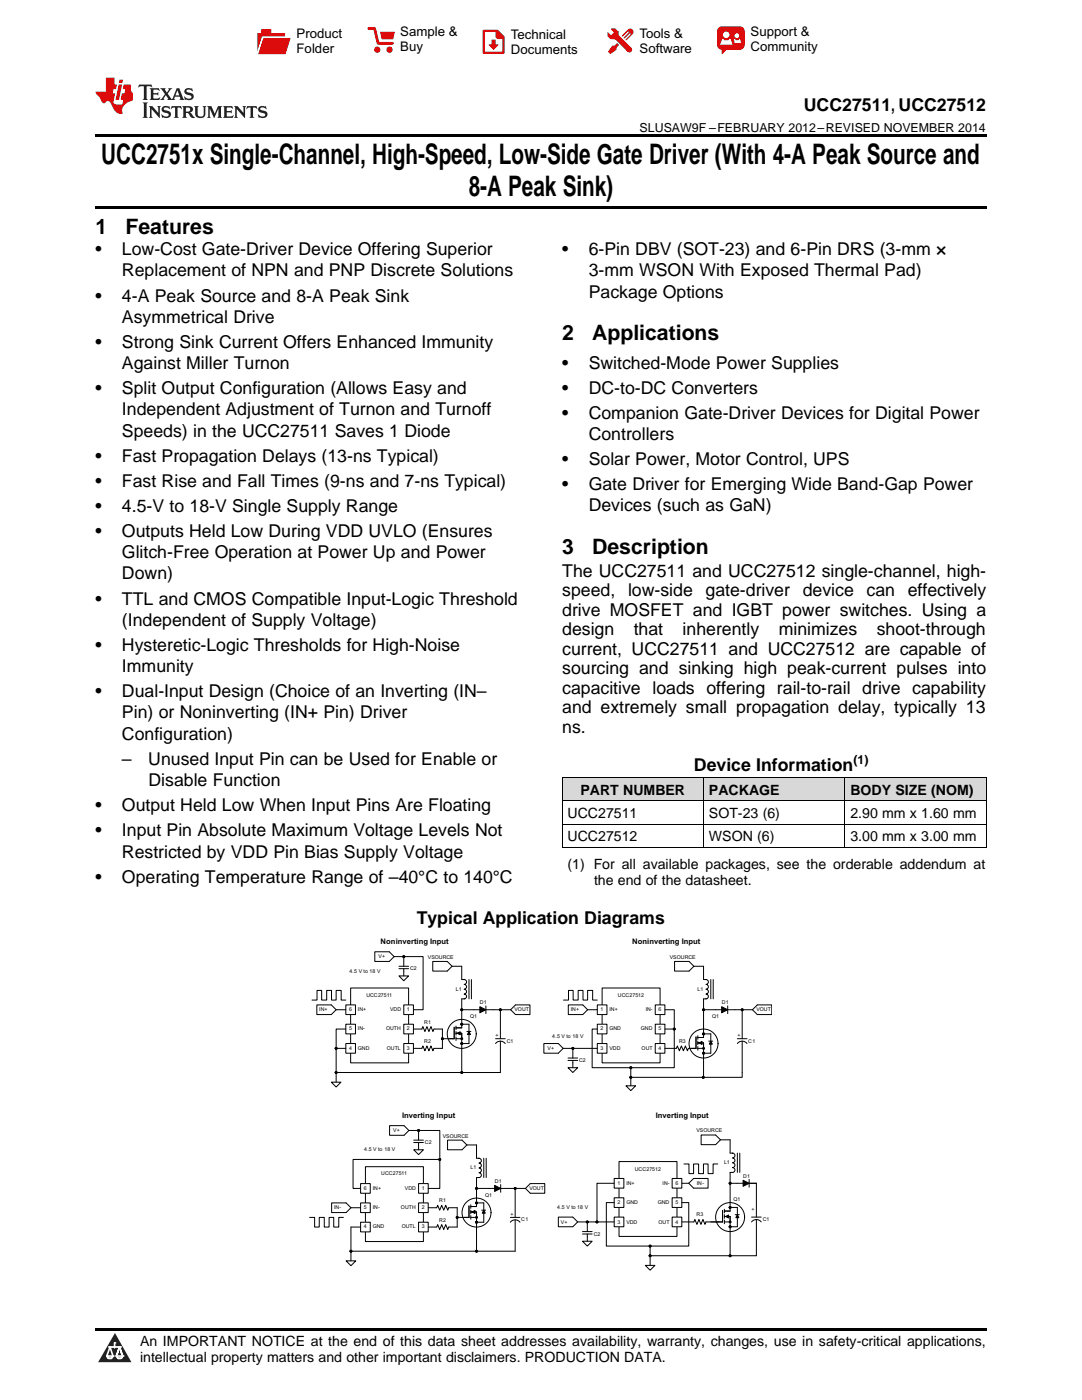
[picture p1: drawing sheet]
<svg xmlns="http://www.w3.org/2000/svg" width="216mm" height="279mm" viewBox="0 0 216 279" stroke-linecap="round" stroke-linejoin="round" font-family="sans-serif">
<g fill="#d8d8d8">
<path d="M112.2 155.2h28.2v4.6h-28.2z"/>
<path d="M140.4 155.2h28.2v4.6h-28.2z"/>
<path d="M168.6 155.2h28.2v4.6h-28.2z"/>
</g>
<path d="M22.9 266l3.3 5.9h-6.6z" fill="#231f20"/>
<path d="M21.3 270.6h1.2l-.3 .5h-.3a.53 .53 0 0 1-.6-.5z" fill-rule="evenodd" fill="#fff"/>
<path d="M21.3 270.6h1.2l-.3 .5h-.3a.53 .53 0 0 1-.6-.5z" fill="none" stroke="#231f20" stroke-width=".33"/>
<path d="M21.3 270.6l1.2 .1-.3 .4h-.5z" fill="none" stroke="#fff" stroke-width=".33"/>
<path d="M22.9 268.9h.1" fill="none" stroke="#fff" stroke-width=".33"/>
<path d="M22.9 268v.9z" fill="#fff"/>
<path d="M22.9 268v.9z" fill="none" stroke="#fff" stroke-width=".33"/>
<circle cx="22.9" cy="268" r=".16" fill="#fff"/>
<path d="M21.8 268.8h.1" fill="none" stroke="#fff" stroke-width=".33"/>
<path d="M21.8 268.8h2.2z" fill="#fff"/>
<path d="M21.8 268.8h2.2z" fill="none" stroke="#fff" stroke-width=".33"/>
<circle cx="24" cy="268.8" r=".16" fill="#fff"/>
<path d="M23.2 270.6h.1" fill="none" stroke="#fff" stroke-width=".33"/>
<path d="M23.8 268.8l-.6 1.8z" fill="#fff"/>
<path d="M23.8 268.8l-.6 1.8z" fill="none" stroke="#fff" stroke-width=".33"/>
<path d="M23.8 268.8l.7 1.8z" fill="#fff"/>
<path d="M23.8 268.8l.7 1.8z" fill="none" stroke="#fff" stroke-width=".33"/>
<path d="M24.4 270.6h.1" fill="none" stroke="#fff" stroke-width=".33"/>
<circle cx="21.3" cy="270.6" r=".16" fill="#fff"/>
<path d="M22 268.8l-.7 1.8z" fill="#fff"/>
<path d="M22 268.8l-.7 1.8z" fill="none" stroke="#fff" stroke-width=".33"/>
<path d="M22 268.8l.5 1.8z" fill="#fff"/>
<path d="M22 268.8l.5 1.8z" fill="none" stroke="#fff" stroke-width=".33"/>
<circle cx="22.5" cy="270.6" r=".16" fill="#fff"/>
<path d="M23.3 270.6h1.2a.63 .63 0 0 1-.6 .5 .63 .63 0 0 1-.6-.5z" fill-rule="evenodd" fill="#fff"/>
<path d="M23.3 270.6h1.2a.63 .63 0 0 1-.6 .5 .63 .63 0 0 1-.6-.5z" fill="none" stroke="#231f20" stroke-width=".33"/>
<path d="M23.3 270.6h1.2l-.4 .5h-.5z" fill="none" stroke="#fff" stroke-width=".33"/>
<path d="M23.2 270.6h.1" fill="none" stroke="#fff" stroke-width=".33"/>
<circle cx="24.5" cy="270.6" r=".16" fill="#fff"/>
<path d="M19 265.1h177.8v.5h-177.8z" fill="#000"/>
<path d="M70 197.2h11.5v14.9h-11.5z" fill="none" stroke="#000" stroke-width=".2"/>
<path d="M69 200.6h1.9v1.9h-1.9z" fill-rule="evenodd" fill="#fff"/>
<path d="M69 200.6h1.9v1.9h-1.9z" fill="none" stroke="#000" stroke-width=".2"/>
<path d="M69 204.4h1.9v1.9h-1.9z" fill-rule="evenodd" fill="#fff"/>
<path d="M69 204.4h1.9v1.9h-1.9z" fill="none" stroke="#000" stroke-width=".2"/>
<path d="M69 208.3h1.9v1.9h-1.9z" fill-rule="evenodd" fill="#fff"/>
<path d="M69 208.3h1.9v1.9h-1.9z" fill="none" stroke="#000" stroke-width=".2"/>
<path d="M80.6 200.6h1.9v1.9h-1.9z" fill-rule="evenodd" fill="#fff"/>
<path d="M80.6 200.6h1.9v1.9h-1.9z" fill="none" stroke="#000" stroke-width=".2"/>
<path d="M80.6 204.4h1.9v1.9h-1.9z" fill-rule="evenodd" fill="#fff"/>
<path d="M80.6 204.4h1.9v1.9h-1.9z" fill="none" stroke="#000" stroke-width=".2"/>
<path d="M80.6 208.3h1.9v1.9h-1.9z" fill-rule="evenodd" fill="#fff"/>
<g fill="none" stroke="#000" stroke-width=".2">
<path d="M80.6 208.3h1.9v1.9h-1.9zM82.5 205.4h1.7l.2-.5 .4 1 .4-1 .4 1 .4-1 .4 1 .2-.5h1.7v3.8h-1.7l-.2 .5-.4-1-.4 1-.4-1-.4 1-.4-1-.2 .5h-1.7M90.6 205v2.3h-2.3M91 206.2h1.1v3M91 204.8v.7M91 205.9v.7M91 206.9v.8M91 207.3h1.1M91.2 206.2l.6-.3v.6zM92.1 204.4h1.5v3.9h-1.5M92.1 203.4v1.7h-1.1M93.2 205.9h.8"/>
<path d="M93.6 205.9l.3 .6h-.6z"/>
<circle cx="67.1" cy="214" r=".19"/>
<circle cx="88.3" cy="207.3" r=".19"/>
<circle cx="92.1" cy="206.3" r="2.89"/>
<circle cx="92.1" cy="207.3" r=".19"/>
<circle cx="92.1" cy="204.4" r=".19"/>
<circle cx="92.1" cy="214" r=".19"/>
<circle cx="92.1" cy="208.3" r=".19"/>
</g>
<g fill="#000">
<path d="M91.2 206.2l.6-.3v.6zM93.6 205.9l.3 .6h-.6z"/>
<circle cx="67.1" cy="214" r=".19"/>
<circle cx="88.3" cy="207.3" r=".19"/>
<circle cx="92.1" cy="207.3" r=".19"/>
<circle cx="92.1" cy="204.4" r=".19"/>
<circle cx="92.1" cy="214" r=".19"/>
<circle cx="92.1" cy="208.3" r=".19"/>
</g>
<path d="M66.1 216h1.9l-.9 .9z" fill="#fff"/>
<g fill="none" stroke="#000" stroke-width=".2">
<path d="M62.3 199.6h1v-1.9h.9v1.9h1v-1.9h1v1.9h.9v-1.9h1v1.9h.9M74.8 189.9h2.9l.9 1-.9 1h-2.9zM78.6 190.9h2v1.9M79.6 192.8h1.9M79.6 193.3h1.9M80.6 193.3v.5M86.4 191.9h2.8l1 .9-1 1h-2.8zM90.2 192.8h1.9v2.7h.5a.48 .48 0 0 1 .5 .5 .48 .48 0 0 1-.5 .5 .48 .48 0 0 1 .5 .4 .48 .48 0 0 1-.5 .5 .48 .48 0 0 1 .5 .5 .48 .48 0 0 1-.5 .5 .48 .48 0 0 1 .5 .5 .48 .48 0 0 1-.5 .4h-.5v4.1M93.6 195.5v3.8M94.1 195.5v3.8M63.2 200.6h2.9l1 .9-1 1h-2.9zM66.1 216h1.9l-.9 .9z"/>
<path d="M67.1 209.2v6.8M67.1 209.2h1.9M67.1 201.5h1.9M69 205.4h-1.9v3.8M92.1 209.2v4.8M92.1 201.5h7.7v5.8M95.7 200.9l1.3 .6-1.3 .6zM97 200.7v1.6M98.9 208.3l.1-.2a1.2 1.2 0 0 1 1.8 .2M98.9 207.3h1.9M99.8 207.8v6.2h-32.7M100 201.5h1.9"/>
<path d="M101.9 201.5l1-.9h2.8v1.9h-2.8z"/>
<circle cx="80.6" cy="190.9" r=".19"/>
<circle cx="67.1" cy="209.2" r=".19"/>
<circle cx="92.1" cy="201.5" r=".19"/>
<circle cx="99.8" cy="201.5" r=".19"/>
</g>
<g fill="#000">
<path d="M95.7 200.9l1.3 .6-1.3 .6z" fill-rule="evenodd"/>
<circle cx="80.6" cy="190.9" r=".19"/>
<circle cx="67.1" cy="209.2" r=".19"/>
<circle cx="92.1" cy="201.5" r=".19"/>
<circle cx="99.8" cy="201.5" r=".19"/>
</g>
<path d="M79.6 194.8h1.9l-.9 .9z" fill="#fff"/>
<path d="M79.6 194.8h1.9l-.9 .9zM80.6 190.9h3.8v10.6h-1.9M80.6 193.8v1M72.9 232.8h11.6v15h-11.6z" fill="none" stroke="#000" stroke-width=".2"/>
<path d="M72 236.2h1.9v1.9h-1.9z" fill-rule="evenodd" fill="#fff"/>
<path d="M72 236.2h1.9v1.9h-1.9z" fill="none" stroke="#000" stroke-width=".2"/>
<path d="M72 240.1h1.9v1.9h-1.9z" fill-rule="evenodd" fill="#fff"/>
<path d="M72 240.1h1.9v1.9h-1.9z" fill="none" stroke="#000" stroke-width=".2"/>
<path d="M72 243.9h1.9v1.9h-1.9z" fill-rule="evenodd" fill="#fff"/>
<path d="M72 243.9h1.9v1.9h-1.9z" fill="none" stroke="#000" stroke-width=".2"/>
<path d="M83.5 236.2h1.9v1.9h-1.9z" fill-rule="evenodd" fill="#fff"/>
<path d="M83.5 236.2h1.9v1.9h-1.9z" fill="none" stroke="#000" stroke-width=".2"/>
<path d="M83.5 240.1h1.9v1.9h-1.9z" fill-rule="evenodd" fill="#fff"/>
<path d="M83.5 240.1h1.9v1.9h-1.9z" fill="none" stroke="#000" stroke-width=".2"/>
<path d="M83.5 243.9h1.9v1.9h-1.9z" fill-rule="evenodd" fill="#fff"/>
<g fill="none" stroke="#000" stroke-width=".2">
<path d="M95.1 239.1v1.7h-1.2M83.5 243.9h1.9v1.9h-1.9zM85.4 241h1.7l.2-.5 .4 1 .4-1 .4 1 .4-1 .4 1 .2-.5h1.7v3.9h-1.7l-.2 .5-.4-1-.4 1-.4-1-.4 1-.4-1-.2 .5h-1.7M93.6 240.7v2.3h-2.4M93.9 241.9h1.2v3M93.9 240.4v.8M93.9 241.5v.7M93.9 242.6v.7M94 243h1.1M94.2 241.9l.6-.3v.6zM95.1 240.1h1.4v3.8h-1.4M96.1 241.5h.8"/>
<path d="M96.5 241.5l.3 .6h-.6z"/>
<circle cx="70" cy="249.7" r=".19"/>
<circle cx="91.2" cy="243" r=".19"/>
<circle cx="95.1" cy="242" r="2.89"/>
<circle cx="95.1" cy="243.9" r=".19"/>
<circle cx="95.1" cy="249.7" r=".19"/>
<circle cx="95.1" cy="243" r=".19"/>
<circle cx="95.1" cy="240.1" r=".19"/>
</g>
<g fill="#000">
<path d="M94.2 241.9l.6-.3v.6zM96.5 241.5l.3 .6h-.6z"/>
<circle cx="70" cy="249.7" r=".19"/>
<circle cx="91.2" cy="243" r=".19"/>
<circle cx="95.1" cy="243.9" r=".19"/>
<circle cx="95.1" cy="249.7" r=".19"/>
<circle cx="95.1" cy="243" r=".19"/>
<circle cx="95.1" cy="240.1" r=".19"/>
</g>
<path d="M69.1 251.6h1.9l-1 1z" fill="#fff"/>
<g fill="none" stroke="#000" stroke-width=".2">
<path d="M77.7 224.6h2.9l1 1-1 1h-2.9zM81.6 225.6h1.9v1.9M82.6 228h1.9M82.6 227.5h1.9M83.5 228v.5M89.3 227.5h2.9l1 1-1 1h-2.9zM93.2 228.5h1.9v2.7h.5a.48 .48 0 0 1 .5 .4 .48 .48 0 0 1-.5 .5 .48 .48 0 0 1 .5 .5 .48 .48 0 0 1-.5 .5 .48 .48 0 0 1 .5 .5 .48 .48 0 0 1-.5 .4 .48 .48 0 0 1 .5 .5 .48 .48 0 0 1-.5 .5h-.5v4.1M95.1 237.2h7.7v5.8M96.5 231.2v3.8M97 231.2v3.8M98.7 236.6l1.2 .6-1.2 .6zM99.9 236.4v1.5"/>
<path d="M102.9 237.2h1.9M105.8 236.2h2.9v1.9h-2.9l-1-.9zM61.8 243h1v1.9h.9v-1.9h1v1.9h1v-1.9h.9v1.9h1v-1.9h.9M66.2 240.1h2.9l.9 .9-.9 1h-2.9zM69.1 251.6h1.9l-1 1zM70 241h2M72 244.9h-2v6.7M95.1 244.9v4.8M101.8 243.9l.1-.1a1.2 1.2 0 0 1 1.9 .1M101.8 243h2M102.8 243.4v6.3h-32.8"/>
<circle cx="83.5" cy="225.6" r=".19"/>
<circle cx="95.1" cy="237.2" r=".19"/>
<circle cx="102.8" cy="237.2" r=".19"/>
</g>
<g fill="#000">
<path d="M98.7 236.6l1.2 .6-1.2 .6z" fill-rule="evenodd"/>
<circle cx="83.5" cy="225.6" r=".19"/>
<circle cx="95.1" cy="237.2" r=".19"/>
<circle cx="102.8" cy="237.2" r=".19"/>
</g>
<path d="M82.6 229.5h1.9l-1 .9z" fill="#fff"/>
<g fill="none" stroke="#000" stroke-width=".2">
<path d="M82.6 229.5h1.9l-1 .9zM83.5 225.6h4.3v11.6h-2.4M83.5 228.5v1M87.7 231.4h-17.3v5.8h1.6M123.5 231.8h11.6v15h-11.6z"/>
<circle cx="87.7" cy="231.4" r=".19"/>
</g>
<circle cx="87.7" cy="231.4" r=".19" fill="#000"/>
<path d="M122.6 235.2h1.9v1.9h-1.9z" fill-rule="evenodd" fill="#fff"/>
<path d="M122.6 235.2h1.9v1.9h-1.9z" fill="none" stroke="#000" stroke-width=".2"/>
<path d="M122.6 239h1.9v2h-1.9z" fill-rule="evenodd" fill="#fff"/>
<path d="M122.6 239h1.9v2h-1.9z" fill="none" stroke="#000" stroke-width=".2"/>
<path d="M122.6 242.9h1.9v1.9h-1.9z" fill-rule="evenodd" fill="#fff"/>
<path d="M122.6 242.9h1.9v1.9h-1.9z" fill="none" stroke="#000" stroke-width=".2"/>
<path d="M134.1 235.2h1.9v1.9h-1.9z" fill-rule="evenodd" fill="#fff"/>
<path d="M134.1 235.2h1.9v1.9h-1.9z" fill="none" stroke="#000" stroke-width=".2"/>
<path d="M134.1 239h1.9v2h-1.9z" fill-rule="evenodd" fill="#fff"/>
<path d="M134.1 239h1.9v2h-1.9z" fill="none" stroke="#000" stroke-width=".2"/>
<path d="M134.1 242.9h1.9v1.9h-1.9z" fill-rule="evenodd" fill="#fff"/>
<g fill="none" stroke="#000" stroke-width=".2">
<path d="M134.1 242.9h1.9v1.9h-1.9zM144.2 241.6v2.3h-3.3l-.2 .4-.4-.9-.4 .9-.4-.9-.4 .9-.4-.9-.2 .5h-2.5M144.5 242.8h1.2v3M144.5 241.3v.8M144.5 242.4v.7M144.5 243.5v.7M144.6 243.9h1.1M144.8 242.8l.6-.3v.6zM145.7 241h1.4v3.8h-1.4M145.7 240v1.7h-1.2M146.7 242.4h.8M147.1 242.4l.3 .6h-.6z"/>
<circle cx="129.7" cy="250.6" r=".19"/>
<circle cx="145.7" cy="242.9" r="2.89"/>
<circle cx="145.7" cy="243.9" r=".19"/>
<circle cx="145.7" cy="250.6" r=".19"/>
<circle cx="145.7" cy="244.8" r=".19"/>
<circle cx="145.7" cy="241" r=".19"/>
</g>
<g fill="#000">
<path d="M144.8 242.8l.6-.3v.6zM147.1 242.4l.3 .6h-.6z"/>
<circle cx="129.7" cy="250.6" r=".19"/>
<circle cx="145.7" cy="243.9" r=".19"/>
<circle cx="145.7" cy="250.6" r=".19"/>
<circle cx="145.7" cy="244.8" r=".19"/>
<circle cx="145.7" cy="241" r=".19"/>
</g>
<path d="M128.8 252.5h1.9l-1 1z" fill="#fff"/>
<g fill="none" stroke="#000" stroke-width=".2">
<path d="M136.5 232.3h1v1.9h.9v-1.9h1v1.9h1v-1.9h.9v1.9h1v-1.9h.9M139.9 226.5h2.9l1 1-1 .9h-2.9zM143.8 227.5h1.9v2.6h.5a.48 .48 0 0 1 .5 .5 .48 .48 0 0 1-.5 .5 .48 .48 0 0 1 .5 .5 .48 .48 0 0 1-.5 .5 .48 .48 0 0 1 .5 .4 .48 .48 0 0 1-.5 .5 .48 .48 0 0 1 .5 .5 .48 .48 0 0 1-.5 .5h-.5v6M145.7 236.2h5.2v6.7M147.1 230.1v3.9M147.6 230.1v3.9M148.3 235.5l1.2 .7-1.2 .6zM149.5 235.4v1.5M111.4 242.9h2.9l1 1-1 .9h-2.9zM116.2 246.3h2M116.2 245.8h2M117.2 243.9v1.9"/>
<path d="M117.2 246.3v.5M128.8 252.5h1.9l-1 1zM145.7 245.8v4.8M150 243.9l.1-.2a1.2 1.2 0 0 1 1.8 .2M150 242.9h1.9M150.9 243.4v7.2h-21.2v1.9"/>
<circle cx="145.7" cy="236.2" r=".19"/>
<circle cx="117.2" cy="243.9" r=".19"/>
</g>
<g fill="#000">
<path d="M148.3 235.5l1.2 .7-1.2 .6z" fill-rule="evenodd"/>
<circle cx="145.7" cy="236.2" r=".19"/>
<circle cx="117.2" cy="243.9" r=".19"/>
</g>
<path d="M116.2 247.7h2l-1 1z" fill="#fff"/>
<path d="M120.1 197.2h11.6v14.9h-11.6zM116.2 247.7h2l-1 1zM117.2 246.8v.9" fill="none" stroke="#000" stroke-width=".2"/>
<path d="M119.2 200.6h1.9v1.9h-1.9z" fill-rule="evenodd" fill="#fff"/>
<path d="M119.2 200.6h1.9v1.9h-1.9z" fill="none" stroke="#000" stroke-width=".2"/>
<path d="M119.2 204.4h1.9v1.9h-1.9z" fill-rule="evenodd" fill="#fff"/>
<path d="M119.2 204.4h1.9v1.9h-1.9z" fill="none" stroke="#000" stroke-width=".2"/>
<path d="M119.2 208.3h1.9v1.9h-1.9z" fill-rule="evenodd" fill="#fff"/>
<path d="M119.2 208.3h1.9v1.9h-1.9z" fill="none" stroke="#000" stroke-width=".2"/>
<path d="M130.7 200.6h2v1.9h-2z" fill-rule="evenodd" fill="#fff"/>
<path d="M130.7 200.6h2v1.9h-2z" fill="none" stroke="#000" stroke-width=".2"/>
<path d="M130.7 204.4h2v1.9h-2z" fill-rule="evenodd" fill="#fff"/>
<path d="M130.7 204.4h2v1.9h-2z" fill="none" stroke="#000" stroke-width=".2"/>
<path d="M130.7 208.3h2v1.9h-2z" fill-rule="evenodd" fill="#fff"/>
<g fill="none" stroke="#000" stroke-width=".2">
<path d="M130.7 208.3h2v1.9h-2zM138.9 206.9v2.3h-1.5l-.2 .5-.4-1-.4 1-.4-1-.4 1-.4-1-.2 .5h-2.3M139.2 208.1h1.2v3.1M139.2 206.7v.7M139.2 207.8v.7M139.2 208.9v.7M139.3 209.2h1.1M139.5 208.1l.6-.3v.6zM140.4 206.3h1.4v3.9h-1.4M140.4 205.4v1.7h-1.2M141.4 207.8h.8M141.8 207.8l.3 .6h-.6z"/>
<circle cx="125.9" cy="215" r=".19"/>
<circle cx="140.3" cy="215" r=".19"/>
<circle cx="140.4" cy="208.3" r="2.89"/>
<circle cx="140.4" cy="206.3" r=".19"/>
<circle cx="140.4" cy="209.2" r=".19"/>
<circle cx="140.4" cy="210.2" r=".19"/>
</g>
<g fill="#000">
<path d="M139.5 208.1l.6-.3v.6zM141.8 207.8l.3 .6h-.6z"/>
<circle cx="125.9" cy="215" r=".19"/>
<circle cx="140.3" cy="215" r=".19"/>
<circle cx="140.4" cy="209.2" r=".19"/>
<circle cx="140.4" cy="210.2" r=".19"/>
<circle cx="140.4" cy="206.3" r=".19"/>
</g>
<path d="M124.9 216.7h1.9l-.9 1z" fill="#fff"/>
<g fill="none" stroke="#000" stroke-width=".2">
<path d="M112.4 199.6h1v-1.9h1v1.9h1v-1.9h.9v1.9h1v-1.9h1v1.9h.9M134.6 191.9h2.9l1 .9-1 1h-2.9zM138.5 192.8h1.9v2.7h.5a.48 .48 0 0 1 .5 .5 .48 .48 0 0 1-.5 .5 .48 .48 0 0 1 .5 .4 .48 .48 0 0 1-.5 .5 .48 .48 0 0 1 .5 .5 .48 .48 0 0 1-.5 .5 .48 .48 0 0 1 .5 .5 .48 .48 0 0 1-.5 .4h-.5v6.1M141.8 195.5v3.8M142.3 195.5v3.8M108.5 208.3h2.9l1 .9-1 1h-2.9zM112.4 209.2h1.9v2M113.3 211.6h2M113.3 211.2h2M113.4 200.6h2.9l1 .9-1 1h-2.9zM114.3 211.6v.5M117.3 201.5h1.9"/>
<path d="M119.2 205.4h-1v7.7h7.7v3.6M124.9 216.7h1.9l-.9 1zM125.9 215h14.4M140.4 211.2l-.1 3.8M140.4 201.5h7.7v5.8M144 200.9l1.2 .6-1.2 .6zM145.2 200.7v1.6M147.1 208.3l.1-.2a1.2 1.2 0 0 1 1.9 .2M147.1 207.3h2M148.1 207.8v7.2h-7.8M148.2 201.5h1.9M150.1 201.5l1-.9h2.9v1.9h-2.9z"/>
<circle cx="114.3" cy="209.2" r=".19"/>
<circle cx="125.9" cy="213.1" r=".19"/>
<circle cx="140.4" cy="201.5" r=".19"/>
<circle cx="148.1" cy="201.5" r=".19"/>
</g>
<g fill="#000">
<path d="M144 200.9l1.2 .6-1.2 .6z" fill-rule="evenodd"/>
<circle cx="114.3" cy="209.2" r=".19"/>
<circle cx="125.9" cy="213.1" r=".19"/>
<circle cx="140.4" cy="201.5" r=".19"/>
<circle cx="148.1" cy="201.5" r=".19"/>
</g>
<path d="M113.3 213.1h2l-1 .9z" fill="#fff"/>
<g fill="none" stroke="#000" stroke-width=".2">
<path d="M112.2 159.8h84.6M112.2 155.1h84.6M112.2 155.2v14M140.4 155.2v14M168.6 155.2v14M196.8 155.2v14M112.2 169.1h84.6M112.2 164.4h84.6M113.3 213.1h2l-1 .9zM114.3 212.1v1M114.3 209.2h4.9M132.7 201.5h1.8v3.9"/>
<path d="M132.7 205.4h1.8M134.5 205.4v7.7h-8.6M122.6 236.2h-3.5v7.7M136 236.2h1.4M137.4 236.2l1-1h2.9v1.9h-2.9zM115.3 243.9h7.3M122.6 240h-1.6v8.7h8.7M129.7 248.7v1.9M136 240h1.4v8.7h-7.7"/>
<circle cx="134.5" cy="205.4" r=".19"/>
<circle cx="119.1" cy="243.9" r=".19"/>
<circle cx="129.7" cy="248.7" r=".19"/>
</g>
<g fill="#000">
<circle cx="134.5" cy="205.4" r=".19"/>
<circle cx="119.1" cy="243.9" r=".19"/>
<circle cx="129.7" cy="248.7" r=".19"/>
</g>
<path d="M19 26.8h177.8v.6h-177.8zM19 41.2h177.8v.5h-177.8zM112.2 169.1l.1 .1zM168.5 169.1l.1 .1zM196.7 169.1l.1 .1z" fill="#000"/>
<path d="M27.7 16.9l-.1 .6 .6-.3h.5v.2v2.2l-.2 .4h1l-.2-.4v-2.2v-.2h.5l.6 .3-.2-.6zM29.9 17.6l.2 .4v1.6l-.2 .4h1.9l.1-.6a1.09 1.09 0 0 1-1.3 .1v-.6h.6l.4 .2v-.7l-.2 .2h-.8v-.6l.2-.1a1.01 1.01 0 0 1 1 .3l-.1-.6zM32 17.6l.9 1.2-1 1.2h.9l-.2-.3 .5-.7 .5 .7-.3 .3h1.7l-.2-.3 .1-.4h1l.1 .4-.2 .3h1l-.3-.4-.7-2h-.5l-1 2.2-.8-1.1 .9-1.1h-.9l.2 .2-.4 .7-.4-.7 .2-.2zM35.4 18l.4 1h-.8zM37 17.7a.66 .66 0 0 0-.2 .8 .66 .66 0 0 0 .6 .4l.7 .2 .1 .2a.8 .8 0 0 1-.7 .4 .8 .8 0 0 1-.7-.5l.1 .8 .2-.2a.94 .94 0 0 0 1.1 .1 .94 .94 0 0 0 .4-.9 1.48 1.48 0 0 0-1.3-.6v-.4a1.1 1.1 0 0 1 1.2 .2l-.2-.6-.2 .1-.5-.1zM28.5 20.4l.2 .4v2.3l-.2 .4h1l-.2-.4v-2.3l.2-.4zM29.7 21.2l.2 .4v1.5l-.2 .4h.8l-.3-.4 .1-1.3 1.6 1.8v-2l.2-.4h-.7l.2 .2v1.1l-1.2-1.3zM32.5 21.3a.66 .66 0 0 0-.2 .8 .66 .66 0 0 0 .6 .4l.6 .2 .2 .2a.8 .8 0 0 1-.8 .4 .8 .8 0 0 1-.7-.5l.2 .7 .2-.1a.94 .94 0 0 0 1 .1 .94 .94 0 0 0 .5-1 1.47 1.47 0 0 0-1.3-.6l-.1-.3a1.1 1.1 0 0 1 1.3 .2l-.2-.6-.2 .1-.5-.2zM34.3 21.2l-.2 .6a.64 .64 0 0 1 .8-.3v1.6l-.2 .4h1l-.3-.4 .1-1.6a.66 .66 0 0 1 .8 .3l-.2-.6zM36.3 21.2l.3 .4v1.5l-.3 .4h1l-.2-.2v-.7h.5l.1 .1a.8 .8 0 0 0 1.2 .7l-1-1a.62 .62 0 0 0 .6-.5 .62 .62 0 0 0-.6-.7zM37.1 21.5h.1a.48 .48 0 0 1 .6 0 .48 .48 0 0 1 .1 .6l-.2 .1-.6 .1zM38.7 21.2l.2 .2a2.29 2.29 0 0 0 .4 2 1.05 1.05 0 0 0 1.7-.7v-1.3l.2-.2h-.8l.2 .4v1.1a.61 .61 0 0 1-.6 .6 .61 .61 0 0 1-.6-.6v-1.1l.3-.4zM41.3 21.2l.3 .4v1.5l-.3 .4h.8l-.2-.4v-1.4l.8 1.9 .9-1.9v1.4l-.2 .4h.9l-.2-.4v-1.5l.2-.4h-.8l-.7 1.5-.6-1.5zM44.5 21.2l.2 .4v1.5l-.2 .4h1.9l.2-.6a1.1 1.1 0 0 1-1.4 .2v-.7h.6l.4 .2v-.6l-.2 .1-.8 .1v-.6l.2-.1a1.02 1.02 0 0 1 1.1 .2l-.2-.5zM46.7 21.2l.2 .4v1.5l-.2 .4h.8l-.3-.4 .1-1.3 1.6 1.8v-2l.2-.4h-.7l.2 .2v1.1l-1.2-1.3zM49.3 21.2l-.1 .6a.64 .64 0 0 1 .8-.3v1.6l-.3 .4h1l-.2-.4v-1.6a.66 .66 0 0 1 .8 .3l-.1-.6zM51.7 21.3a.66 .66 0 0 0-.2 .7 .66 .66 0 0 0 .7 .5l.6 .2 .1 .2a.8 .8 0 0 1-.7 .4 .8 .8 0 0 1-.7-.5l.1 .7 .2-.1a.94 .94 0 0 0 1.1 .1 .94 .94 0 0 0 .4-1 1.48 1.48 0 0 0-1.2-.6l-.1-.3a1.1 1.1 0 0 1 1.2 .2l-.2-.6-.1 .1-.6-.2z" fill="#231f20"/>
<path d="M21.1 15.5v2.8h-2v.4l.9 .9a.96 .96 0 0 0 1 1 .59 .59 0 0 1 .5-.4 .59 .59 0 0 1 .5 .3l.4 .8a1.61 1.61 0 0 0 2.1 1.3 1.63 1.63 0 0 1 1.1-2.2l.9-.3v-1.5a1.6 1.6 0 0 1-.4-1.7h-1.4l-.2 .9h.5l-.2 .8h-.5l-.2 1v.3h.5l-.2 .9h-.7a.74 .74 0 0 1-1-.6l.3-1.6h-.5l.2-.8h.5l.1-.9h-.4v-1.4zM23.7 16.9l-.7 3h.8l.6-3zM23.8 15.9l-.1 .7h.7l.2-.7z" fill="#ee1d23"/>
<g fill="#d60000">
<path d="M52.1 5.8h2v.8h2.8v4.2h-5.5v-4.2h.7z" fill-rule="evenodd"/>
<path d="M52.4 7.5h5.6l-1 3.3h-5.6z" fill-rule="evenodd"/>
</g>
<path d="M52.4 7.4h5.7l-.1 .1h-5.5l-1.1 3.3z" fill-rule="evenodd" fill="#fff"/>
<path d="M52.4 7.4h5.7l-.1 .1h-5.5l-1.1 3.3z" fill="none" stroke="#fff" stroke-width=".2"/>
<path d="M73.6 5.7h1.1l.7 2.9h2.9" fill="none" stroke="#d60000" stroke-width=".55"/>
<g fill="#d60000">
<path d="M75.8 6.3h3l-.4 1.6h-2.2z" fill-rule="evenodd"/>
<circle cx="75.3" cy="9.9" r=".62"/>
<circle cx="77.7" cy="9.9" r=".62"/>
</g>
<path d="M96.5 6.2h2.7l1.3 1.2v3.1h-4z" fill="none" stroke="#d60000" stroke-width=".44"/>
<g fill="#d60000">
<path d="M98.1 7.9h.8v1h.5l-.9 1.1-1-1v-.1h.6z" fill-rule="evenodd"/>
<path d="M98.9 6.2h.3l1.3 1.2v.4h-1.3l-.3-.4z" fill-rule="evenodd"/>
<path d="M121.9 5.7h.8l.7 .6 .1 .7 2.5 2.5-.8 .8-2.3-2.3-1.1-.2-.6-.6v-.8l.7 .6 .5-.4v-.2l-.5-.5z" fill-rule="evenodd"/>
<path d="M122.2 9.1h.4l.5-.5 .4 .4-.5 .5v.4l-1.2 .9-.5-.5z" fill-rule="evenodd"/>
<path d="M125.3 5.9a.67 .67 0 0 1 .9 0 .67 .67 0 0 1 0 .9z" fill-rule="evenodd"/>
<path d="M125.3 5.9l.9 .9-1.2 1.2h-.2v-.2l1-.9v-.2h-.2l-.9 1h-.2v-.2l.9-1 .1-.2h-.3l-.9 1h-.2v-.2z" fill-rule="evenodd"/>
<circle cx="125.6" cy="9.9" r=".54"/>
</g>
<path d="M123.3 6.3v.7" fill="none" stroke="#d60000" stroke-width=".2"/>
<g fill="#d60000">
<path d="M143.4 5.5l.6-.2h3.6a.95 .95 0 0 1 1 .9v2.8a.95 .95 0 0 1-1 .9h-3.6a.95 .95 0 0 1-.9-.9v-2.8z" fill-rule="evenodd"/>
<path d="M144 9.9h.9l-.7 .9h-.2z" fill-rule="evenodd"/>
</g>
<g fill="#fff">
<path d="M146.6 8.6h1.3z"/>
<path d="M144.1 7.8h.3l.1 .2h.8l.2-.2h.3l.4 1.1h-2.5z" fill-rule="evenodd"/>
<path d="M146.4 7.8h.3l.1 .2h.5l.2-.2h.2l.2 .8h-1.3z" fill-rule="evenodd"/>
<circle cx="144.9" cy="6.9" r=".65"/>
<circle cx="147" cy="7.1" r=".48"/>
</g>
<g font-size="5.6">
<text x="20.2" y="32.8">UCC2751x Single-Channel, High-Speed, Low-Side Gate Driver (With 4-A Peak Source and</text>
<text x="93.5" y="39.2">8-A Peak Sink)</text>
</g>
<g font-size="4.2">
<text x="19" y="46.7">1</text>
<text x="25" y="46.7">Features</text>
<text x="112.2" y="67.8">2</text>
<text x="118.2" y="67.8">Applications</text>
<text x="112.2" y="110.5">3</text>
<text x="118.2" y="110.5">Description</text>
</g>
<g font-size="3.5">
<text x="160.4" y="22.2">UCC27511, UCC27512</text>
<text x="19" y="50.9">•</text>
<text x="24.3" y="50.9">Low-Cost Gate-Driver Device Offering Superior</text>
<text x="112.2" y="50.9">•</text>
<text x="117.5" y="50.9">6-Pin DBV (SOT-23) and 6-Pin DRS (3-mm ×</text>
<text x="24.3" y="55.2">Replacement of NPN and PNP Discrete Solutions</text>
<text x="117.5" y="55.2">3-mm WSON With Exposed Thermal Pad)</text>
<text x="117.5" y="59.4">Package Options</text>
<text x="19" y="60.2">•</text>
<text x="24.3" y="60.2">4-A Peak Source and 8-A Peak Sink</text>
<text x="24.3" y="64.4">Asymmetrical Drive</text>
<text x="19" y="69.4">•</text>
<text x="24.3" y="69.4">Strong Sink Current Offers Enhanced Immunity</text>
<text x="24.3" y="73.7">Against Miller Turnon</text>
<text x="112.2" y="73.6">•</text>
<text x="117.5" y="73.6">Switched-Mode Power Supplies</text>
<text x="19" y="78.7">•</text>
<text x="24.3" y="78.7">Split Output Configuration (Allows Easy and</text>
<text x="24.3" y="82.9">Independent Adjustment of Turnon and Turnoff</text>
<text x="112.2" y="78.6">•</text>
<text x="112.2" y="83.6">•</text>
<text x="117.5" y="78.6">DC-to-DC Converters</text>
<text x="117.5" y="83.6">Companion Gate-Driver Devices for Digital Power</text>
<text x="24.3" y="87.1">Speeds) in the UCC27511 Saves 1 Diode</text>
<text x="117.5" y="87.8">Controllers</text>
<text x="19" y="92.1">•</text>
<text x="24.3" y="92.1">Fast Propagation Delays (13-ns Typical)</text>
<text x="112.2" y="92.8">•</text>
<text x="117.5" y="92.8">Solar Power, Motor Control, UPS</text>
<text x="19" y="97.2">•</text>
<text x="24.3" y="97.2">Fast Rise and Fall Times (9-ns and 7-ns Typical)</text>
<text x="112.2" y="97.8">•</text>
<text x="117.5" y="97.8">Gate Driver for Emerging Wide Band-Gap Power</text>
<text x="19" y="102.2">•</text>
<text x="19" y="107.2">•</text>
<text x="24.3" y="102.2">4.5-V to 18-V Single Supply Range</text>
<text x="24.3" y="107.2">Outputs Held Low During VDD UVLO (Ensures</text>
<text x="117.5" y="102.1">Devices (such as GaN)</text>
<text x="24.3" y="111.4">Glitch-Free Operation at Power Up and Power</text>
<text x="24.3" y="115.6">Down)</text>
<text x="112.2" y="115.1">The UCC27511 and UCC27512 single-channel, high-</text>
<text x="112.2" y="119">speed,</text>
<text x="125.3" y="119">low-side</text>
<text x="140.8" y="119">gate-driver</text>
<text x="160.2" y="119">device</text>
<text x="172.9" y="119">can</text>
<text x="181.1" y="119">effectively</text>
<text x="19" y="120.7">•</text>
<text x="24.3" y="120.7">TTL and CMOS Compatible Input-Logic Threshold</text>
<text x="24.3" y="124.9">(Independent of Supply Voltage)</text>
<text x="112.2" y="122.9">drive MOSFET and IGBT power switches. Using a</text>
<text x="19" y="129.9">•</text>
<text x="24.3" y="129.9">Hysteretic-Logic Thresholds for High-Noise</text>
<text x="112.2" y="126.8">design</text>
<text x="112.2" y="130.7">current, UCC27511 and UCC27512 are capable of</text>
<text x="126.5" y="126.8">that</text>
<text x="136.2" y="126.8">inherently</text>
<text x="155.4" y="126.8">minimizes</text>
<text x="174.9" y="126.8">shoot-through</text>
<text x="24.3" y="134.1">Immunity</text>
<text x="112.2" y="134.5">sourcing and sinking high peak-current pulses into</text>
<text x="19" y="139.1">•</text>
<text x="24.3" y="139.1">Dual-Input Design (Choice of an Inverting (IN–</text>
<text x="24.3" y="143.4">Pin) or Noninverting (IN+ Pin) Driver</text>
<text x="112.2" y="138.4">capacitive loads offering rail-to-rail drive capability</text>
<text x="112.2" y="142.3">and extremely small propagation delay, typically 13</text>
<text x="24.3" y="147.6">Configuration)</text>
<text x="112.2" y="146.2">ns.</text>
<text x="24.3" y="152.7">–</text>
<text x="29.6" y="152.7">Unused Input Pin can be Used for Enable or</text>
<text x="138.5" y="153.9">Device Information</text>
<text x="19" y="161.9">•</text>
<text x="24.3" y="161.9">Output Held Low When Input Pins Are Floating</text>
<text x="29.6" y="156.9">Disable Function</text>
<text x="19" y="166.9">•</text>
<text x="24.3" y="166.9">Input Pin Absolute Maximum Voltage Levels Not</text>
<text x="24.3" y="171.2">Restricted by VDD Pin Bias Supply Voltage</text>
<text x="19" y="176.2">•</text>
<text x="24.3" y="176.2">Operating Temperature Range of –40°C to 140°C</text>
<text x="83.1" y="184.3">Typical Application Diagrams</text>
</g>
<g font-size="2.8">
<text x="115.8" y="158.6">PART NUMBER</text>
<text x="141.5" y="158.6">PACKAGE</text>
<text x="169.7" y="158.6">BODY SIZE (NOM)</text>
<text x="113.2" y="163.2">UCC27511</text>
<text x="113.2" y="167.9">UCC27512</text>
<text x="141.5" y="163.2">SOT-23 (6)</text>
<text x="141.5" y="167.9">WSON (6)</text>
<text x="169.7" y="163.2">2.90 mm x 1.60 mm</text>
<text x="169.7" y="167.9">3.00 mm x 3.00 mm</text>
<text x="113.2" y="173.4">(1) For all available packages, see the orderable addendum at</text>
<text x="118.5" y="176.6">the end of the datasheet.</text>
<text x="27.9" y="268.6">An IMPORTANT NOTICE at the end of this data sheet addresses availability, warranty, changes, use in safety-critical applications,</text>
<text x="27.9" y="271.8">intellectual property matters and other important disclaimers. PRODUCTION DATA.</text>
</g>
<g font-size="2.6">
<text x="59.2" y="7.6">Product</text>
<text x="59.2" y="10.6">Folder</text>
<text x="79.9" y="7.3">Sample &amp;</text>
<text x="79.9" y="10.2">Buy</text>
<text x="101.9" y="7.8">Technical</text>
<text x="101.9" y="10.8">Documents</text>
<text x="127.6" y="7.6">Tools &amp;</text>
<text x="127.6" y="10.6">Software</text>
<text x="149.8" y="7.2">Support &amp;</text>
<text x="149.8" y="10.2">Community</text>
</g>
<g font-size="2.5">
<text x="127.6" y="26.3">SLUSAW9F –FEBRUARY 2012–REVISED NOVEMBER 2014</text>
<text x="170.3" y="152.5">(1)</text>
</g>
<g font-size="1.5">
<text x="75.9" y="188.5">Noninverting Input</text>
<text x="126.1" y="188.5">Noninverting Input</text>
<text x="80.2" y="223.2">Inverting Input</text>
<text x="130.8" y="223.2">Inverting Input</text>
</g>
<g font-size="1">
<text x="75.5" y="191.2">V+</text>
<text x="85.4" y="191.4">VSOURCE</text>
<text x="133.7" y="191.4">VSOURCE</text>
<text x="69.7" y="194.1">4.5 V to 18 V</text>
<text x="81.9" y="193.6">C2</text>
<text x="90.9" y="197.7">L1</text>
<text x="139.2" y="197.7">L1</text>
<text x="63.7" y="201.8">IN+</text>
<text x="69.6" y="201.8">6</text>
<text x="71.4" y="201.8">IN+</text>
<text x="73.1" y="198.9">UCC27511</text>
<text x="77.8" y="201.8">VDD</text>
<text x="81.2" y="201.8">1</text>
<text x="93.8" y="203.2">Q1</text>
<text x="95.7" y="200.3">D1</text>
<text x="102.7" y="201.8">VOUT</text>
<text x="113.9" y="201.8">IN+</text>
<text x="119.8" y="201.8">1</text>
<text x="121.6" y="201.8">IN+</text>
<text x="123.3" y="198.9">UCC27512</text>
<text x="128.8" y="201.8">IN-</text>
<text x="131.4" y="201.8">6</text>
<text x="142.1" y="203.2">Q1</text>
<text x="144" y="200.3">D1</text>
<text x="150.9" y="201.8">VOUT</text>
<text x="69.6" y="205.7">5</text>
<text x="69.6" y="209.5">4</text>
<text x="71.4" y="205.7">IN-</text>
<text x="71.4" y="209.5">GND</text>
<text x="77" y="205.7">OUTH</text>
<text x="77.2" y="209.5">OUTL</text>
<text x="81.2" y="205.7">2</text>
<text x="81.2" y="209.5">3</text>
<text x="84.7" y="204.3">R1</text>
<text x="84.7" y="208.1">R2</text>
<text x="98.9" y="207">+</text>
<text x="101.1" y="208.1">C1</text>
<text x="109.2" y="209.5">V+</text>
<text x="110.2" y="207.1">4.5 V to 18 V</text>
<text x="119.8" y="205.7">2</text>
<text x="119.8" y="209.5">3</text>
<text x="121.6" y="205.7">GND</text>
<text x="121.6" y="209.5">VDD</text>
<text x="127.9" y="205.7">GND</text>
<text x="128" y="209.5">OUT</text>
<text x="131.4" y="205.7">5</text>
<text x="131.4" y="209.5">4</text>
<text x="135.5" y="208.1">R3</text>
<text x="147.2" y="207">+</text>
<text x="149.3" y="208.1">C1</text>
<text x="115.6" y="211.9">C2</text>
<text x="78.5" y="225.9">V+</text>
<text x="88.4" y="227">VSOURCE</text>
<text x="139" y="226">VSOURCE</text>
<text x="72.7" y="229.7">4.5 V to 18 V</text>
<text x="84.7" y="228.3">C2</text>
<text x="93.9" y="233.4">L1</text>
<text x="126.7" y="233.6">UCC27512</text>
<text x="144.5" y="232.4">L1</text>
<text x="72.6" y="237.5">6</text>
<text x="74.4" y="237.5">IN+</text>
<text x="76.1" y="234.6">UCC27511</text>
<text x="80.8" y="237.5">VDD</text>
<text x="84.2" y="237.5">1</text>
<text x="87.6" y="239.9">R1</text>
<text x="96.8" y="238.9">Q1</text>
<text x="98.7" y="236">D1</text>
<text x="105.6" y="237.5">VOUT</text>
<text x="123.2" y="236.5">1</text>
<text x="125" y="236.5">IN+</text>
<text x="132.2" y="236.5">IN-</text>
<text x="134.8" y="236.5">6</text>
<text x="139" y="236.5">IN-</text>
<text x="146.3" y="239.6">Q1</text>
<text x="148.3" y="235">D1</text>
<text x="66.7" y="241.3">IN-</text>
<text x="72.6" y="241.3">5</text>
<text x="72.6" y="245.2">4</text>
<text x="74.4" y="241.3">IN-</text>
<text x="74.4" y="245.2">GND</text>
<text x="80" y="241.3">OUTH</text>
<text x="80.2" y="245.2">OUTL</text>
<text x="84.2" y="241.3">2</text>
<text x="84.2" y="245.2">3</text>
<text x="87.6" y="243.8">R2</text>
<text x="101.9" y="242.7">+</text>
<text x="104" y="243.7">C1</text>
<text x="111.2" y="241.3">4.5 V to 18 V</text>
<text x="111.9" y="244.2">V+</text>
<text x="123.2" y="240.3">2</text>
<text x="123.2" y="244.2">3</text>
<text x="125" y="240.3">GND</text>
<text x="125" y="244.2">VDD</text>
<text x="131.2" y="240.3">GND</text>
<text x="131.4" y="244.2">OUT</text>
<text x="134.8" y="240.3">5</text>
<text x="134.8" y="244.2">4</text>
<text x="139" y="242.8">R3</text>
<text x="150" y="241.6">+</text>
<text x="152.2" y="243.7">C1</text>
<text x="118.5" y="246.6">C2</text>
</g>
</svg>
